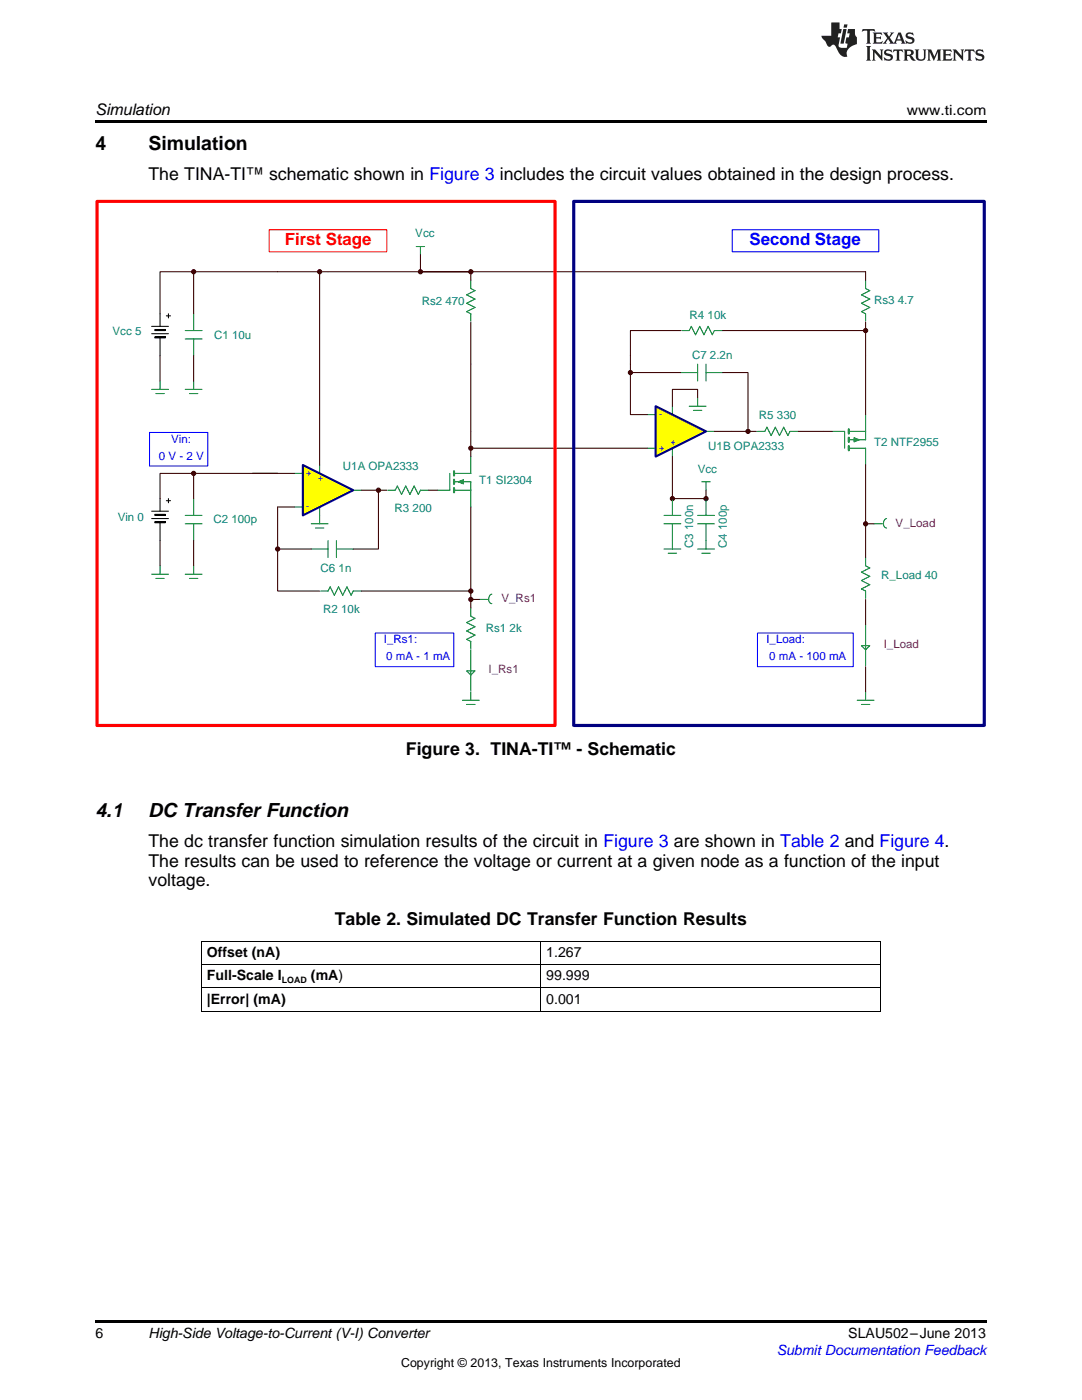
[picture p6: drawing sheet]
<svg xmlns="http://www.w3.org/2000/svg" width="216mm" height="279mm" viewBox="0 0 216 279" stroke-linecap="round" stroke-linejoin="round" font-family="sans-serif">
<path d="M40.2 201.8l.1 .1zM175.6 201.8l.1 .1zM19 263.5h177.8v.6h-177.8z" fill="#000"/>
<path d="M40.2 197.1h135.5M40.2 192.5h135.5M40.2 187.8h135.5M40.3 187.9v14M107.9 187.9v14M175.6 187.9v14M40.2 201.8h135.5" fill="none" stroke="#000" stroke-width=".2"/>
<circle cx="38.6" cy="54.2" r=".42" fill="#3c0000"/>
<circle cx="38.6" cy="54.2" r=".42" fill="none" stroke="#3c0000" stroke-width=".21"/>
<circle cx="38.6" cy="94.5" r=".42" fill="#3c0000"/>
<circle cx="38.6" cy="94.5" r=".42" fill="none" stroke="#3c0000" stroke-width=".21"/>
<circle cx="55.4" cy="109.6" r=".42" fill="#3c0000"/>
<circle cx="55.4" cy="109.6" r=".42" fill="none" stroke="#3c0000" stroke-width=".21"/>
<circle cx="63.8" cy="54.2" r=".42" fill="#3c0000"/>
<circle cx="63.8" cy="54.2" r=".42" fill="none" stroke="#3c0000" stroke-width=".21"/>
<circle cx="75.5" cy="97.8" r=".42" fill="#3c0000"/>
<circle cx="75.5" cy="97.8" r=".42" fill="none" stroke="#3c0000" stroke-width=".21"/>
<circle cx="83.9" cy="54.2" r=".42" fill="#3c0000"/>
<circle cx="83.9" cy="54.2" r=".42" fill="none" stroke="#3c0000" stroke-width=".21"/>
<circle cx="93.9" cy="54.2" r=".42" fill="#3c0000"/>
<circle cx="93.9" cy="54.2" r=".42" fill="none" stroke="#3c0000" stroke-width=".21"/>
<circle cx="93.9" cy="89.4" r=".42" fill="#3c0000"/>
<circle cx="93.9" cy="89.4" r=".42" fill="none" stroke="#3c0000" stroke-width=".21"/>
<circle cx="93.9" cy="118" r=".42" fill="#3c0000"/>
<circle cx="93.9" cy="118" r=".42" fill="none" stroke="#3c0000" stroke-width=".21"/>
<circle cx="93.9" cy="119.6" r=".42" fill="#3c0000"/>
<circle cx="93.9" cy="119.6" r=".42" fill="none" stroke="#3c0000" stroke-width=".21"/>
<circle cx="125.8" cy="74.4" r=".42" fill="#3c0000"/>
<circle cx="125.8" cy="74.4" r=".42" fill="none" stroke="#3c0000" stroke-width=".21"/>
<circle cx="134.2" cy="99.5" r=".42" fill="#3c0000"/>
<circle cx="134.2" cy="99.5" r=".42" fill="none" stroke="#3c0000" stroke-width=".21"/>
<circle cx="140.9" cy="99.5" r=".42" fill="#3c0000"/>
<circle cx="140.9" cy="99.5" r=".42" fill="none" stroke="#3c0000" stroke-width=".21"/>
<circle cx="149.3" cy="86.1" r=".42" fill="#3c0000"/>
<circle cx="149.3" cy="86.1" r=".42" fill="none" stroke="#3c0000" stroke-width=".21"/>
<circle cx="172.7" cy="66" r=".42" fill="#3c0000"/>
<circle cx="172.7" cy="66" r=".42" fill="none" stroke="#3c0000" stroke-width=".21"/>
<circle cx="172.7" cy="104.5" r=".42" fill="#3c0000"/>
<circle cx="172.7" cy="104.5" r=".42" fill="none" stroke="#3c0000" stroke-width=".21"/>
<g fill="none" stroke="#008000" stroke-width=".21">
<path d="M83.1 49.2h1.6M83.9 49.2v1.7M30.3 77.7h3.3M31.1 78.5h1.7M31.9 76v1.7M37 77.7h3.3M37.8 78.5h1.7M38.6 76v1.7M139.2 79.4v1.7M58.8 94.5h1.6M63.8 92.8v1.7M70.5 97.8h1.7"/>
<path d="M137.5 81.1h3.4M138.4 81.9h1.6M140 96.2h1.7M140.9 96.2v1.6M30.3 114.6h3.3M31.1 115.4h1.7M31.9 112.9v1.7M37 114.6h3.3M37.8 115.4h1.7M38.6 112.9v1.7M58.8 101.2h1.6M62.1 104.5h3.4"/>
<path d="M62.9 105.4h1.7M63.8 101.2v3.3M132.5 109.6h3.3M133.3 110.4h1.7M134.2 107.9v1.7M139.2 109.6h3.4M140 110.4h1.7M140.9 107.9v1.7M92.3 139.8h3.3M93.9 138.1v1.7M171 139.8h3.4M172.7 138.1v1.7"/>
<path d="M93.1 140.6h1.7M171.9 140.6h1.7"/>
</g>
<g fill="none" stroke="#000" stroke-width=".21">
<path d="M30.3 65.1h3.3M30.3 66.6h3.3M30.9 65.8h2.1v.2h-2.1zM30.9 67.2h2.1v.2h-2.1zM30.9 65.9h2.1M30.9 67.3h2.1M31.9 62.6v2.5M31.9 67.4v3.6M33.2 63h.8M33.6 62.6v.9M31.9 99.5v2.5M33.2 99.9h.8"/>
<path d="M33.6 99.5v.8M30.3 102h3.3M30.3 103.5h3.3M30.9 102.7h2.1v.2h-2.1zM30.9 104.1h2.1v.2h-2.1zM30.9 102.8h2.1M30.9 104.2h2.1M31.9 104.3v3.6"/>
</g>
<path d="M60.4 92.8l10.1 5-10.1 5.1z" fill="#ff0"/>
<path d="M60.4 92.8l10.1 5-10.1 5.1z" fill="none" stroke="#000080" stroke-width=".42"/>
<path d="M77.4 97.8h1.5l.4-.8 .8 1.7 .9-1.7 .8 1.7 .8-1.7 .9 1.7 .4-.9h1.7M89.8 94.5v3.3h-2.6M90.6 96.2h3.3v5M90.6 97.8h3.3M93.9 91.1v3.4h-3.3M62.1 109.6h3.4M64 118h1.5l.4-.9 .8 1.7 .9-1.7 .8 1.7 .8-1.7 .9 1.7 .4-.8h1.7M65.5 107.9v3.3M67.1 109.6h3.4M67.1 107.9v3.3M93.9 121.3v1.7l.9 .4-1.7 .8 1.7 .9-1.7 .8 1.7 .9-1.7 .8 .8 .4v1.5" fill="none" stroke="#008000" stroke-width=".21"/>
<path d="M90.6 94.1v.8" fill="none" stroke="#008000" stroke-width=".42"/>
<path d="M91.4 96.2l1.1-.5v.9z" fill="#008000"/>
<path d="M93.9 55.9v1.7l.9 .4-1.7 .8 1.7 .9-1.7 .8 1.7 .9-1.7 .8 .8 .4v1.5M91.4 96.2l1.1-.5v.9zM129.1 89.4h1.7M129.1 82.7h1.7M134.2 81.1v1.6M134.2 89.4v1.7M140.9 86.1h1.7" fill="none" stroke="#008000" stroke-width=".21"/>
<path d="M90.6 95.7v.9M90.6 97.4v.8" fill="none" stroke="#008000" stroke-width=".42"/>
<path d="M130.8 81.1l10.1 5-10.1 5z" fill="#ff0"/>
<path d="M130.8 81.1l10.1 5-10.1 5z" fill="none" stroke="#000080" stroke-width=".42"/>
<g fill="none" stroke="#008000" stroke-width=".21">
<path d="M172.7 55.9v1.7l.9 .4-1.7 .8 1.7 .9-1.7 .8 1.7 .9-1.7 .8 .8 .4v1.5M37 66h3.3M37 67.6h3.3M38.6 62.6v3.4M38.6 67.6v3.4M135.8 74.4h3.4M136.1 66h1.4l.4-.9 .9 1.7 .8-1.7 .9 1.7 .8-1.7 .8 1.7 .5-.8h1.6M139.2 72.7v3.3M140.9 74.4h3.3M140.9 72.7v3.3M38.6 99.5v3.4M134.2 99.5v3.4"/>
<path d="M140.9 99.5v3.4M151.1 86.1h1.5l.4-.8 .9 1.6 .8-1.6 .8 1.6 .9-1.6 .8 1.6 .4-.8h1.7M166 86.1h2.5v3.3M169.4 89.4h3.3v3.4M169.4 86.1h3.3M172.7 82.7v5.1h-3.3M37 102.9h3.3M37 104.5h3.3M38.6 104.5v3.4M95.6 119.6h1.7M98.1 118.6a1.02 1.02 0 0 0-.6 .9 1.02 1.02 0 0 0 .6 1M132.5 102.9h3.3"/>
<path d="M132.5 104.5h3.3M134.2 104.5v3.4M139.2 102.9h3.4M139.2 104.5h3.4M140.9 104.5v3.4M172.7 111.2v1.7l.9 .4-1.7 .9 1.7 .8-1.7 .9 1.7 .8-1.7 .8 .8 .5v1.4M174.4 104.5h1.7M176.9 103.5a1.02 1.02 0 0 0-.6 .9 1.02 1.02 0 0 0 .6 1M171.9 128.9h1.7l-.9 .8zM172.7 124.7v8.1"/>
</g>
<path d="M169.4 89v.9" fill="none" stroke="#008000" stroke-width=".42"/>
<path d="M170.4 87.4l1.1 .4-1.1 .4z" fill="#008000"/>
<path d="M170.4 87.4l1.1 .4-1.1 .4zM93.1 133.9h1.7l-.9 .8zM93.9 129.7v8.2" fill="none" stroke="#008000" stroke-width=".21"/>
<path d="M169.4 85.7v.8M169.4 87.4v.8" fill="none" stroke="#008000" stroke-width=".42"/>
<g fill="none" stroke="#3c0000" stroke-width=".21">
<path d="M38.6 54.2h-6.7v8.4M38.6 54.2h134.1v1.7M38.6 54.2v8.4M63.8 54.2v38.6M83.9 50.9v3.3M93.9 54.2v1.7M31.9 71v5M38.6 71v5M93.9 64.3v26.8M125.8 74.4v8.3h3.3M125.8 74.4h10M135.8 66h-10v8.4"/>
<path d="M139.2 79.4v-1.7h-5v3.4M144.2 74.4h5.1v11.7M144.2 66h28.5M172.7 64.3v18.4M38.6 94.5h-6.7v5M38.6 94.5h20.2M38.6 94.5v5M72.2 97.8h5M75.5 97.8v11.8h-5M85.6 97.8h1.6M93.9 89.4h35.2M134.2 91.1v8.4h6.7v-1.7"/>
<path d="M142.6 86.1h8.3M159.3 86.1h6.7M172.7 92.8v18.4M31.9 107.9v5M38.6 107.9v5M55.4 109.6v8.4h8.4M55.4 109.6h6.7M58.8 101.2h-3.4v8.4M72.2 118h21.7M93.9 101.2v20.1M93.9 119.6h1.7M172.7 119.6v5.1"/>
<path d="M172.7 104.5h1.7M172.7 133v5.1"/>
</g>
<path d="M151.1 126.3h19.2v6.7h-19.2z" fill-rule="evenodd" fill="#fff"/>
<path d="M151.1 126.3h19.2v6.7h-19.2z" fill="none" stroke="#fff" stroke-width=".21"/>
<path d="M151.1 126.3h19.2v6.7h-19.2z" fill="none" stroke="#00f" stroke-width=".21"/>
<path d="M29.8 86.3h11.7v6.7h-11.7z" fill-rule="evenodd" fill="#fff"/>
<path d="M29.8 86.3h11.7v6.7h-11.7z" fill="none" stroke="#fff" stroke-width=".21"/>
<path d="M29.8 86.3h11.7v6.7h-11.7z" fill="none" stroke="#00f" stroke-width=".21"/>
<path d="M74.9 126.3h15.7v6.7h-15.7z" fill-rule="evenodd" fill="#fff"/>
<path d="M74.9 126.3h15.7v6.7h-15.7z" fill="none" stroke="#fff" stroke-width=".21"/>
<path d="M74.9 126.3h15.7v6.7h-15.7z" fill="none" stroke="#00f" stroke-width=".21"/>
<path d="M53.7 45.8h23v4.4h-23z" fill-rule="evenodd" fill="#fff"/>
<path d="M53.7 45.8h23v4.4h-23z" fill="none" stroke="#fff" stroke-width=".21"/>
<path d="M53.7 45.8h23.5v4.4h-23.5z" fill="none" stroke="#f00" stroke-width=".21"/>
<path d="M146.1 45.8h28.8v4.4h-28.8z" fill-rule="evenodd" fill="#fff"/>
<path d="M146.1 45.8h28.8v4.4h-28.8z" fill="none" stroke="#fff" stroke-width=".21"/>
<path d="M146.1 45.8h29.3v4.4h-29.3z" fill="none" stroke="#00f" stroke-width=".21"/>
<path d="M19.4 40.2h91.4v104.6h-91.4z" fill="none" stroke="#f00" stroke-width=".63"/>
<path d="M114.5 40.2h81.9v104.6h-81.9z" fill="none" stroke="#000080" stroke-width=".63"/>
<path d="M19 24h177.8v.6h-177.8z" fill="#000"/>
<g fill="#231f20">
<path d="M172.1 5.8l-.1 .6 .5-.3h.5v.2v2.1l-.2 .3h1l-.2-.3v-2.1v-.2h.6l.4 .3-.1-.6zM174.1 6.5l.3 .4v1.5l-.3 .3h1.9l.1-.5a1.04 1.04 0 0 1-1.3 .1v-.6h.6l.4 .2v-.7l-.4 .2h-.6l.1-.6h.7l.4 .2-.1-.5zM176.1 6.5l.9 1.1-.9 1.1h.8l-.1-.2 .4-.7 .4 .7-.2 .2h1.6l-.2-.2 .1-.4h.9l.2 .4-.2 .2h.9l-.2-.3-.8-1.9h-.5l-.9 2.1-.7-1.1 .8-1h-.8l.1 .3-.3 .5-.4-.6 .2-.2zM179.4 6.9l.3 .9h-.7zM180.9 6.6a.63 .63 0 0 0-.2 .7 .63 .63 0 0 0 .6 .4l.6 .2 .1 .2a.75 .75 0 0 1-.7 .4 .75 .75 0 0 1-.6-.5l.1 .7 .2-.1a1.11 1.11 0 0 0 1.5-.5 1.13 1.13 0 0 0-1.3-.9l-.1-.3a1.04 1.04 0 0 1 1.2 .2l-.1-.6-.2 .1-.5-.1zM172.8 9.2l.3 .3v2.2l-.3 .4h1l-.2-.4v-2.2l.2-.3zM174 9.9l.2 .3v1.5l-.2 .4h.7l-.2-.4v-1.3l1.6 1.7v-1.9l.2-.3h-.7l.2 .3v.9l-1.2-1.2zM176.6 10a.62 .62 0 0 0-.2 .7 .62 .62 0 0 0 .6 .4l.6 .2 .1 .2a.76 .76 0 0 1-.7 .4 .76 .76 0 0 1-.6-.5l.1 .7 .1-.1a1.11 1.11 0 0 0 1.6-.6 1.13 1.13 0 0 0-1.3-.8l-.1-.3a1.04 1.04 0 0 1 1.2 .1l-.1-.5-.2 .1-.5-.2zM178.3 9.9l-.1 .6a.61 .61 0 0 1 .7-.3v1.5l-.2 .4h1l-.3-.4v-1.5a.63 .63 0 0 1 .8 .3l-.1-.6zM180.3 9.9l.2 .3v1.5l-.2 .4h.9l-.2-.2v-.7l.6 .2a.76 .76 0 0 0 1.1 .6l-1-.9a.58 .58 0 0 0 .6-.6 .58 .58 0 0 0-.5-.6zM181 10.2l.1-.1a.45 .45 0 0 1 .6 .1 .45 .45 0 0 1 .1 .5l-.8 .2zM182.5 9.9l.2 .2a2.17 2.17 0 0 0 .4 1.9 .99 .99 0 0 0 1.6-.7v-1.1l.2-.3h-.8l.2 .2a1.92 1.92 0 0 1-.2 1.7 .6 .6 0 0 1-.9-.5v-1.1l.2-.3zM185 9.9l.2 .3v1.5l-.2 .4h.7l-.2-.4v-1.4l.8 1.8 .8-1.8v1.4l-.2 .4h1l-.3-.4v-1.5l.3-.3h-.8l-.7 1.4-.6-1.4zM188 9.9l.2 .3v1.5l-.2 .4h1.8l.2-.6a1.04 1.04 0 0 1-1.3 .2v-.6h.6l.4 .1v-.6l-.4 .2h-.6l.1-.6h.7l.4 .2-.1-.5zM190.1 9.9l.2 .3v1.5l-.2 .4h.7l-.2-.4v-1.3l1.6 1.7v-1.9l.2-.3h-.7l.2 .3v.9l-1.1-1.2zM192.6 9.9l-.1 .6a.61 .61 0 0 1 .7-.3v1.5l-.2 .4h.9l-.2-.4v-1.5a.63 .63 0 0 1 .8 .3l-.2-.6zM194.9 10a.62 .62 0 0 0-.2 .7 .62 .62 0 0 0 .6 .4l.5 .2 .2 .2a.76 .76 0 0 1-.7 .4 .76 .76 0 0 1-.7-.5l.2 .7 .1-.1a1.11 1.11 0 0 0 1.5-.6 1.13 1.13 0 0 0-1.2-.8l-.1-.3a1.04 1.04 0 0 1 1.2 .1l-.2-.5-.2 .1-.5-.2z"/>
<path d="M165.9 4.5v2.6h-2l.1 .4 .8 .9a.91 .91 0 0 0 .9 .9 .56 .56 0 0 1 .5-.4 .56 .56 0 0 1 .5 .3l.4 .8a1.53 1.53 0 0 0 2 1.3 1.54 1.54 0 0 1 1-2.1l.9-.4-.1-1.4a1.52 1.52 0 0 1-.3-1.6h-1.4l-.2 .9h.5l-.1 .8h-.5l-.2 .9v.2l.4 .1-.1 .9a1.93 1.93 0 0 1-1.7-.3l.3-1.8h-.4l.1-.8h.5l.2-.9h-.5v-1.3zM168.3 5.8l-.6 2.9h.7l.5-2.9zM168.4 4.9l-.1 .6h.7l.1-.6z"/>
</g>
<g font-size="3.9">
<text x="19" y="30">4</text>
<text x="29.6" y="30">Simulation</text>
<text x="19" y="163.1">4.1</text>
<text x="29.6" y="163.1">DC Transfer Function</text>
</g>
<g font-size="3.5">
<text x="29.6" y="36">The TINA-TI™ schematic shown in Figure 3 includes the circuit values obtained in the design process.</text>
<text x="81" y="150.7">Figure 3. TINA-TI™ - Schematic</text>
<text x="29.6" y="169.1">The dc transfer function simulation results of the circuit in Figure 3 are shown in Table 2 and Figure 4.</text>
<text x="29.6" y="173">The results can be used to reference the voltage or current at a given node as a function of the input</text>
<text x="29.6" y="176.8">voltage.</text>
<text x="66.8" y="184.6">Table 2. Simulated DC Transfer Function Results</text>
</g>
<text font-size="3.4" fill="#f00" x="56.8" y="48.9">First Stage</text>
<text font-size="3.4" fill="#00f" x="149.6" y="48.9">Second Stage</text>
<text font-size="3.2" x="19" y="23">Simulation</text>
<g font-size="2.8">
<text x="180.9" y="23">www.ti.com</text>
<text x="41.3" y="191">Offset (nA)</text>
<text x="109" y="191">1.267</text>
<text x="41.3" y="195.7">Full-Scale I</text>
<text x="62.1" y="195.7">(mA)</text>
<text x="109" y="195.7">99.999</text>
<text x="41.3" y="200.3">|Error| (mA)</text>
<text x="109" y="200.3">0.001</text>
<text x="19" y="267">6</text>
<text x="29.6" y="267.1">High-Side Voltage-to-Current (V-I) Converter</text>
<text x="169.3" y="267.1">SLAU502–June 2013</text>
</g>
<text font-size="2.8" fill="#00f" x="155" y="270.4">Submit Documentation Feedback</text>
<text font-size="2.5" x="80" y="272.7">Copyright © 2013, Texas Instruments Incorporated</text>
<g font-size="2.3" fill="#008080">
<text x="82.9" y="47.3">Vcc</text>
<text x="84.1" y="60.9">Rs2 470</text>
<text x="137.6" y="63.6">R4 10k</text>
<text x="174.4" y="60.7">Rs3 4.7</text>
<text x="22.5" y="66.8">Vcc 5</text>
<text x="42.7" y="67.6">C1 10u</text>
<text x="138.1" y="71.6">C7 2.2n</text>
<text x="151.4" y="83.6">R5 330</text>
<text x="141.3" y="89.8">U1B OPA2333</text>
<text x="174.4" y="89">T2 NTF2955</text>
<text x="68.4" y="93.8">U1A OPA2333</text>
<text x="139.2" y="94.5">Vcc</text>
<text x="95.6" y="96.7">T1 SI2304</text>
<text x="23.5" y="103.9">Vin 0</text>
<text x="42.6" y="104.3">C2 100p</text>
<text x="78.7" y="102.2">R3 200</text>
<text x="138.3" y="109.4" transform="rotate(-90 138.3 109.4)">C3 100n</text>
<text x="145" y="109.4" transform="rotate(-90 145 109.4)">C4 100p</text>
<text x="64" y="114.2">C6 1n</text>
<text x="175.8" y="115.6">R_Load 40</text>
<text x="64.5" y="122.3">R2 10k</text>
<text x="96.9" y="126.1">Rs1 2k</text>
</g>
<g font-size="2.3" fill="#00f">
<text x="34.1" y="88.4">Vin:</text>
<text x="31.7" y="91.7">0 V - 2 V</text>
<text x="76.6" y="128.4">I_Rs1:</text>
<text x="77.1" y="131.8">0 mA - 1 mA</text>
<text x="152.9" y="128.4">I_Load:</text>
<text x="153.5" y="131.8">0 mA - 100 mA</text>
</g>
<g font-size="2.3" fill="#800080">
<text x="178.7" y="105.1">V_Load</text>
<text x="100.1" y="120.2">V_Rs1</text>
<text x="176.3" y="129.3">I_Load</text>
<text x="97.5" y="134.3">I_Rs1</text>
</g>
<text font-size="1.8" x="56.2" y="196.2">LOAD</text>
<g font-size="1.7" fill="#00f">
<text x="131.6" y="83.2">-</text>
<text x="131.6" y="89.9">+</text>
<text x="133.9" y="88.9">+</text>
<text x="61.2" y="94.9">+</text>
<text x="63.5" y="96">+</text>
<text x="61.2" y="101.6">-</text>
</g>
</svg>
